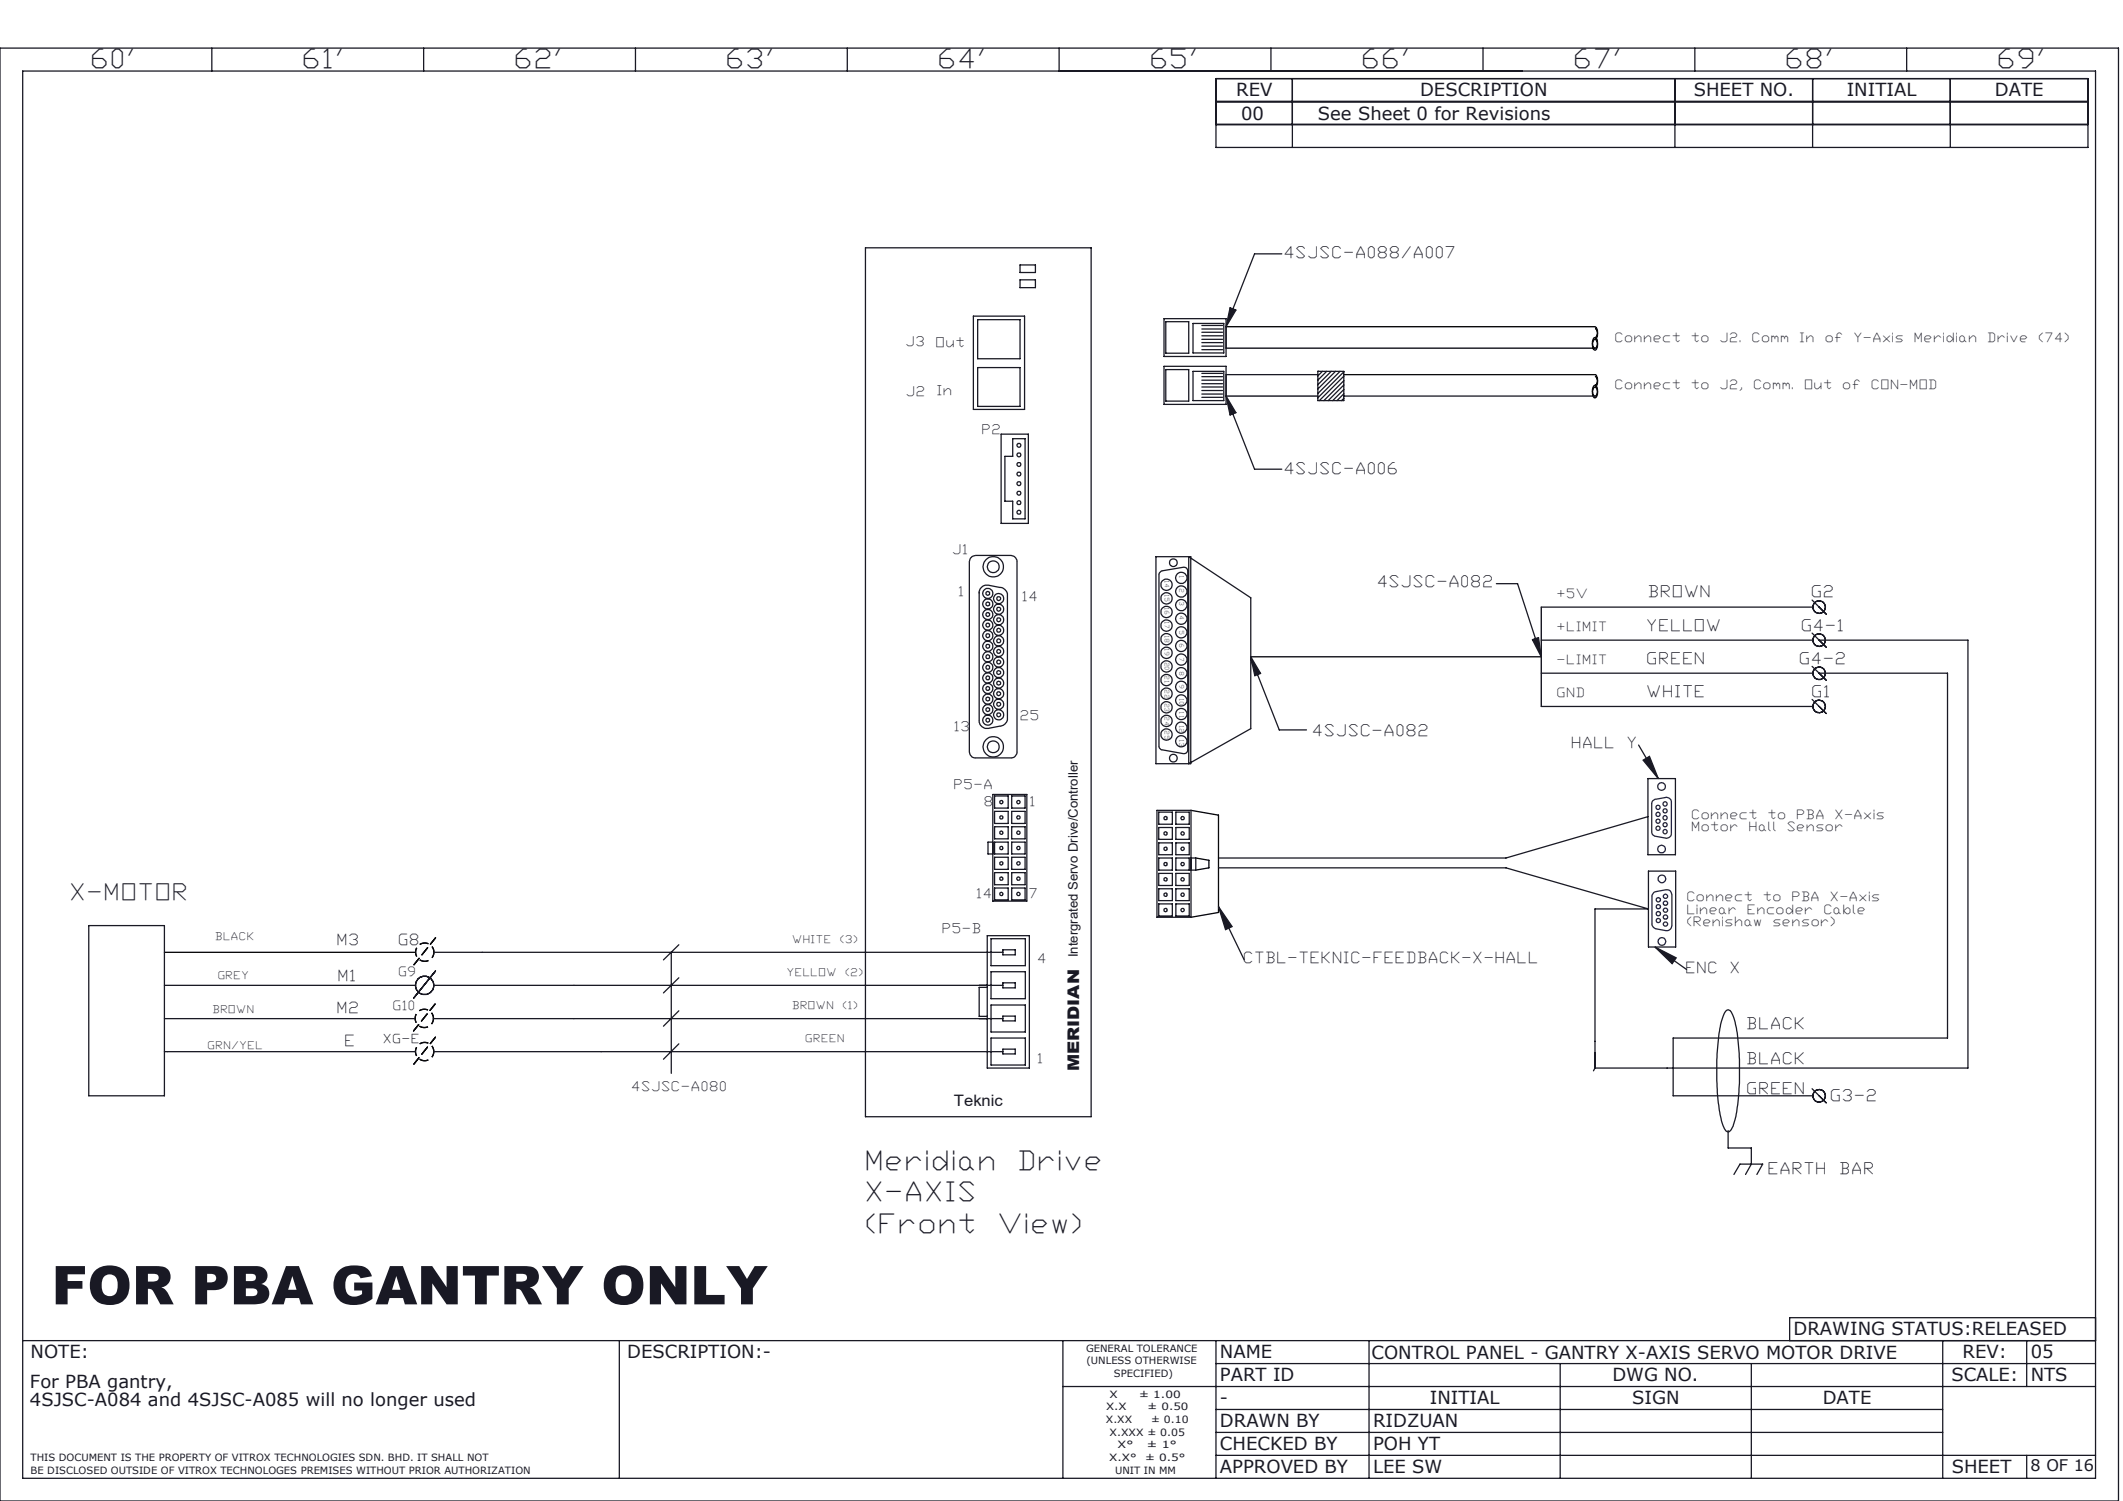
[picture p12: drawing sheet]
<svg xmlns="http://www.w3.org/2000/svg" width="297mm" height="210mm" viewBox="0 0 297 210" stroke-linecap="round" stroke-linejoin="round" font-family="sans-serif">
<g fill="none" stroke="#000" stroke-width=".18">
<path d="M171.5 52.4v3h12.9M188 52.4h35.1a.96 .96 0 0 1 .3 1.2l-.1 .2-.2 .1M222.9 47.6a.32 .32 0 0 1 .4 0 .32 .32 0 0 1 .1 .4l.1 .4a.44 .44 0 0 1-.4 .6l-.2-.2-.1-.4zM223 54.2a.27 .27 0 0 1 .2 0 .27 .27 0 0 1 .2 .2v.8a.34 .34 0 0 1-.3 .5 .34 .34 0 0 1-.3-.5v-.5zM223 47.3a.27 .27 0 0 1 .2-.1 .27 .27 0 0 1 .2 .3v.8a.34 .34 0 0 1-.3 .4 .34 .34 0 0 1-.3-.4v-.5zM223 53.9a.44 .44 0 0 1 .5 .6v.2a.47 .47 0 0 1-.5 .7l-.2-.3v-.6zM223.1 46a.98 .98 0 0 1 .1 1.4l-.1 .1M223.1 52.7a.99 .99 0 0 1 0 1.5M223.1 47.2a.99 .99 0 0 0 0-1.5h-51.6v3h51.6M175 91.9h40.6M215.6 84.9v13.9M166.6 113.4l3.9 .6v13.7l-3.9 .6"/>
<path d="M23 133.2h35.1M167.3 120l1.8 .4v1l-1.8 .3"/>
</g>
<path d="M60.7 133.2a1.28 1.28 0 0 0-1.9-1.1 1.28 1.28 0 0 0-.1 2.2 1.28 1.28 0 0 0 2-.9v-.2M60.6 142.5a1.28 1.28 0 0 0-1.8-1.2 1.28 1.28 0 0 0-.2 2.2 1.28 1.28 0 0 0 2-.9v-.1M60.7 147.1a1.28 1.28 0 0 0-1.9-1.1 1.28 1.28 0 0 0-.1 2.2 1.28 1.28 0 0 0 2-.9v-.2" fill="none" stroke="#000" stroke-width=".18" stroke-dasharray="1.3 .6" stroke-dashoffset=".4" stroke-linecap="butt"/>
<g fill="none" stroke="#191924" stroke-width=".18">
<path d="M0 6.7h296.4v203.3h-296.4zM3.2 9.9h290v196.9h-290zM29.6 6.7v3.2M59.3 6.7v3.2M88.9 6.7v3.2M118.5 6.7v3.2M148.2 6.7v3.2M170.1 11h122v9.6h-122zM170.1 14.2h122M170.1 17.4h122M177.8 6.7v3.2M180.8 11v9.6"/>
<path d="M207.5 6.7v3.2M234.3 11v9.6M237.1 6.7v3.2M253.6 11v9.6M266.7 6.7v3.2M272.8 11v9.6M121.1 34.7h31.5v121.5h-31.5zM142.7 37.1h2.2v1h-2.2zM142.7 39.1h2.2v1.1h-2.2zM179.3 35.5h-3.8l-3 7.7M136.2 44.2h7.1v13.1h-7.1zM136.8 44.7h5.9v5.5h-5.9z"/>
<path d="M136.8 51.4h5.9v5.5h-5.9zM162.8 44.6h8.7v5.3h-8.7zM162.8 51.3h8.7v5.3h-8.7zM163.1 45h3.2v4.4h-3.2zM163.1 51.7h3.2v4.4h-3.2zM166.9 45.3h4.3v4.1h-4.3zM166.9 52h4.3v4h-4.3zM168.1 47.9h2.9M168.1 48.4h2.9M168.1 48.9h2.9M168.1 46.5h2.9M168.1 45.5h2.9"/>
<path d="M168.1 46h2.9M168.1 47h2.9M168.1 47.5h2.9M168.1 54.6h2.9M168.1 55.1h2.9M168.1 55.6h2.9M168.1 53.2h2.9M168.1 52.2h2.9M168.1 52.7h2.9M168.1 53.7h2.9M168.1 54.1h2.9M171.5 55.4l1.4 2.3-.8 .4z"/>
<path d="M171.5 52.4h12.9M172.1 43.1l.8 .3-1.4 2.3zM172.5 57.9l3 7.7h3.8M184.4 52h.1M184.4 52h3.6v4h-3.6zM185 52l-.6 .6M185.6 52l-1.2 1.2M186.2 52l-1.8 1.8M186.8 52l-2.4 2.4M187.5 52l-3.1 3.1M188 55.4h35.1M188 52l-3.6 3.7"/>
<path d="M188 52.6l-3.4 3.4M188 53.3l-2.8 2.7M188 53.9l-2.2 2.1M188 54.5l-1.6 1.5M188 55.1l-1 .9M188 55.7l-.3 .3M135.8 78.1l.3-.3 .4-.1h4.9a.91 .91 0 0 1 .9 .9v26.6a.84 .84 0 0 1-.9 .8h-4.9a.91 .91 0 0 1-.9-.8v-26.6zM140.1 60.7h3.8v12.5h-3.8zM141.7 61.4h1.7v11.2h-1.7v-2.5h-1.1v-6.3h1.1zM161.7 77.9h4.9v28.9h-4.9zM166.3 77.9l8.7 5.7v18.3l-8.7 4.9zM137 82.9v17.8a1.1 1.1 0 0 0 1.4 1.2l1.5-.3a1.19 1.19 0 0 0 1-.9v-17.7a1.15 1.15 0 0 0-1-.8l-1.5-.3a1.1 1.1 0 0 0-1.4 1.1"/>
<path d="M162.3 80l.3-.1 2.9-.5a.53 .53 0 0 1 .7 .5v25a.51 .51 0 0 1-.7 .5l-2.9-.5a.55 .55 0 0 1-.5-.5v-24.1zM175 91.9l1.4 2.3-.9 .3zM175.9 94.4l3.1 7.7h3.8M209.3 81.7h3l2.5 7.7M214.4 89.5l.8-.3 .4 2.7zM215.6 89.6h38M215.6 94.2h38M215.6 84.9h38M215.6 98.8h38M253.5 84l2 1.9M253.5 88.6l2 1.9M253.5 93.2l1 1"/>
<path d="M253.5 97.9l2 1.9M254.5 94.2h18v51h-38.4v8.1h19.5M254.5 89.6h20.8v59.8h-52.2M254.5 94.2l1 1M138.9 117.8h-.7v1.7h.7M138.9 111.2h4.8v14.9h-4.8zM139.1 117.8h1.9v1.7h-1.9zM139.1 111.4h1.9v1.7h-1.9zM139.1 119.9h1.9v1.7h-1.9zM139.1 115.7h1.9v1.7h-1.9zM139.1 113.5h1.9v1.7h-1.9zM141.5 117.8h1.9v1.7h-1.9z"/>
<path d="M141.5 111.4h1.9v1.7h-1.9zM141.5 113.5h1.9v1.7h-1.9zM141.5 115.7h1.9v1.7h-1.9zM141.5 119.9h1.9v1.7h-1.9zM161.9 113.4h4.7v14.9h-4.7zM162.1 113.6h1.9v1.7h-1.9zM162.1 117.9h1.9v1.7h-1.9zM162.1 115.8h1.9v1.6h-1.9zM164.5 113.6h1.9v1.7h-1.9zM164.5 115.8h1.9v1.6h-1.9zM164.5 117.9h1.9v1.7h-1.9zM230.5 114.3l-19.8 5.7h-40.2"/>
<path d="M230.5 108.9h3.9v10.7h-3.9zM12.4 129.5h10.6v23.8h-10.6zM23 137.9h35.1M60.7 137.9h79.6M60.7 133.2h79.6M60.9 135.8l-3 3.8M93.9 133.2v17M95 132.2l-2.2 2.1M95 136.8l-2.2 2.1M138.1 130.9h5.9v18.5h-5.9zM138.1 138.1h-1.1v4.1h1.1M138.6 131.3h4.8v3.8h-4.8z"/>
<path d="M138.6 136h4.8v3.7h-4.8zM139.1 124.2h1.9v1.7h-1.9zM139.1 122.1h1.9v1.7h-1.9zM140.3 132.9h1.7v.7h-1.7zM140.3 137.5h1.7v.7h-1.7zM141.5 122.1h1.9v1.7h-1.9zM141.5 124.2h1.9v1.7h-1.9zM162.1 120h1.9v1.7h-1.9zM162.1 126.5h1.9v1.7h-1.9zM162.1 124.3h1.9v1.7h-1.9zM162.1 122.2h1.9v1.7h-1.9zM164.5 120h1.9v1.7h-1.9z"/>
<path d="M164.5 122.2h1.9v1.7h-1.9zM164.5 124.3h1.9v1.7h-1.9zM164.5 126.5h1.9v1.7h-1.9zM166.6 120h.7v1.7h-.7M170.5 121.4h40.2l19.9 5.8h-7.5v22.2M230.6 121.9h3.8v10.6h-3.8zM23 147.1h35.1M23 142.5h35.1M60.6 142.5h79.7M60.7 147.1h79.6M95 141.4l-2.2 2.2M95 146l-2.2 2.2"/>
<path d="M138.6 140.6h4.8v3.8h-4.8zM138.6 145.2h4.8v3.8h-4.8zM140.3 142.2h1.7v.6h-1.7zM140.3 146.8h1.7v.7h-1.7zM223.1 149.4l-.2 .4M241.4 141.5a.52 .52 0 0 1 .6-.2 .52 .52 0 0 1 .3 .5 21.5 21.5 0 0 1 1 8.1 22.2 22.2 0 0 1-.9 7.8 .63 .63 0 0 1-.9 .6 5.9 5.9 0 0 1-1-3.3 35.2 35.2 0 0 1 .4-12.4zM241.8 158.2v2.4h3.2v2.3l-.8 1.4M253.5 152.3l2 2M242.6 164.3l.8-1.4h3.2l-.8 1.4M3.2 187.6h290M86.6 187.6v19.2M148.7 194h144.5"/>
<path d="M148.7 187.6v19.2M170.1 197.2h101.7M170.1 190.8h123.1M170.1 187.6v19.2M191.5 187.6v19.2M218.3 190.8v16M245 190.8v16M271.8 187.6v19.2M283.5 187.6v6.4M293.2 184.4h-42.8v3.2M170.1 203.6h123.1M170.1 200.4h101.7"/>
<path d="M283.5 203.6v3.2"/>
<circle cx="138.9" cy="79.3" r=".83"/>
<circle cx="138.9" cy="79.3" r="1.42"/>
<circle cx="142.5" cy="67.6" r=".27"/>
<circle cx="142.5" cy="66.3" r=".27"/>
<circle cx="142.5" cy="62.3" r=".27"/>
<circle cx="142.5" cy="70.3" r=".27"/>
<circle cx="142.5" cy="65" r=".27"/>
<circle cx="142.5" cy="71.7" r=".27"/>
<circle cx="142.5" cy="69" r=".27"/>
<circle cx="142.5" cy="63.6" r=".27"/>
<circle cx="164.2" cy="78.7" r=".52"/>
<circle cx="138.2" cy="94.9" r=".71"/>
<circle cx="138.2" cy="93.4" r=".71"/>
<circle cx="138.2" cy="87.4" r=".71"/>
<circle cx="138.2" cy="88.9" r=".71"/>
<circle cx="138.2" cy="91.9" r=".71"/>
<circle cx="138.2" cy="83" r=".71"/>
<circle cx="138.2" cy="96.3" r=".71"/>
<circle cx="138.2" cy="97.8" r=".71"/>
<circle cx="138.2" cy="90.4" r=".71"/>
<circle cx="138.2" cy="84.5" r=".71"/>
<circle cx="138.2" cy="99.3" r=".71"/>
<circle cx="138.2" cy="87.5" r=".28"/>
<circle cx="138.2" cy="91.9" r=".28"/>
<circle cx="138.2" cy="90.4" r=".28"/>
<circle cx="138.2" cy="93.4" r=".28"/>
<circle cx="138.2" cy="86" r=".28"/>
<circle cx="138.2" cy="88.9" r=".28"/>
<circle cx="138.2" cy="86" r=".7"/>
<circle cx="138.2" cy="83" r=".27"/>
<circle cx="138.2" cy="97.8" r=".27"/>
<circle cx="138.2" cy="94.8" r=".27"/>
<circle cx="138.2" cy="96.3" r=".27"/>
<circle cx="138.2" cy="99.3" r=".27"/>
<circle cx="138.2" cy="84.5" r=".27"/>
<circle cx="139.7" cy="86.7" r=".71"/>
<circle cx="139.7" cy="91.1" r=".71"/>
<circle cx="139.7" cy="88.2" r=".71"/>
<circle cx="139.7" cy="85.2" r=".71"/>
<circle cx="139.7" cy="83.7" r=".71"/>
<circle cx="139.7" cy="89.7" r=".71"/>
<circle cx="139.7" cy="94.1" r=".71"/>
<circle cx="139.7" cy="98.5" r=".71"/>
<circle cx="139.7" cy="97" r=".71"/>
<circle cx="139.7" cy="92.6" r=".71"/>
<circle cx="139.7" cy="88.2" r=".28"/>
<circle cx="139.7" cy="83.7" r=".28"/>
<circle cx="139.7" cy="86.7" r=".28"/>
<circle cx="139.7" cy="98.5" r=".28"/>
<circle cx="139.7" cy="97" r=".28"/>
<circle cx="139.7" cy="89.7" r=".28"/>
<circle cx="139.7" cy="85.2" r=".28"/>
<circle cx="139.7" cy="95.6" r=".7"/>
<circle cx="139.7" cy="92.6" r=".27"/>
<circle cx="139.7" cy="94.1" r=".27"/>
<circle cx="139.7" cy="91.1" r=".27"/>
<circle cx="139.7" cy="95.6" r=".27"/>
<circle cx="163.2" cy="93.2" r=".79"/>
<circle cx="163.2" cy="99" r=".79"/>
<circle cx="163.2" cy="97.1" r=".79"/>
<circle cx="163.2" cy="85.6" r=".79"/>
<circle cx="163.2" cy="81.8" r=".79"/>
<circle cx="163.2" cy="83.7" r=".79"/>
<circle cx="163.2" cy="91.3" r=".79"/>
<circle cx="163.2" cy="89.4" r=".79"/>
<circle cx="163.2" cy="87.5" r=".79"/>
<circle cx="163.2" cy="95.2" r=".79"/>
<circle cx="165.3" cy="84.7" r=".79"/>
<circle cx="165.3" cy="80.8" r=".79"/>
<circle cx="165.3" cy="86.6" r=".79"/>
<circle cx="165.3" cy="88.5" r=".79"/>
<circle cx="165.3" cy="82.8" r=".79"/>
<circle cx="165.3" cy="92.3" r=".79"/>
<circle cx="165.3" cy="99.9" r=".79"/>
<circle cx="165.3" cy="94.2" r=".79"/>
<circle cx="165.3" cy="98" r=".79"/>
<circle cx="165.3" cy="90.4" r=".79"/>
<circle cx="165.3" cy="96.1" r=".79"/>
<circle cx="254.5" cy="98.8" r=".89"/>
<circle cx="254.5" cy="84.9" r=".89"/>
<circle cx="254.5" cy="89.6" r=".89"/>
<circle cx="254.5" cy="94.2" r=".88"/>
<circle cx="138.2" cy="100.7" r=".28"/>
<circle cx="138.2" cy="100.8" r=".7"/>
<circle cx="138.9" cy="104.5" r=".83"/>
<circle cx="138.9" cy="104.5" r="1.42"/>
<circle cx="139.7" cy="100" r=".71"/>
<circle cx="139.7" cy="100" r=".28"/>
<circle cx="140.1" cy="114.4" r=".24"/>
<circle cx="140.1" cy="112.2" r=".23"/>
<circle cx="140.1" cy="116.5" r=".23"/>
<circle cx="140.1" cy="118.6" r=".23"/>
<circle cx="142.5" cy="114.4" r=".24"/>
<circle cx="142.5" cy="112.2" r=".23"/>
<circle cx="142.5" cy="116.5" r=".23"/>
<circle cx="142.5" cy="118.6" r=".23"/>
<circle cx="163.1" cy="114.5" r=".24"/>
<circle cx="163.1" cy="118.8" r=".23"/>
<circle cx="163.1" cy="116.6" r=".23"/>
<circle cx="163.2" cy="102.8" r=".79"/>
<circle cx="163.2" cy="100.9" r=".79"/>
<circle cx="164.1" cy="106.1" r=".54"/>
<circle cx="165.3" cy="101.8" r=".79"/>
<circle cx="165.3" cy="103.7" r=".79"/>
<circle cx="165.4" cy="114.5" r=".24"/>
<circle cx="165.4" cy="118.8" r=".23"/>
<circle cx="165.4" cy="116.6" r=".23"/>
<circle cx="59.4" cy="137.9" r="1.29"/>
<circle cx="140.1" cy="122.9" r=".24"/>
<circle cx="140.1" cy="120.8" r=".23"/>
<circle cx="140.1" cy="125.1" r=".23"/>
<circle cx="142.5" cy="122.9" r=".24"/>
<circle cx="142.5" cy="120.8" r=".23"/>
<circle cx="142.5" cy="125.1" r=".23"/>
<circle cx="163.1" cy="120.9" r=".24"/>
<circle cx="163.1" cy="127.3" r=".23"/>
<circle cx="163.1" cy="123" r=".23"/>
<circle cx="163.1" cy="125.2" r=".23"/>
<circle cx="165.4" cy="120.9" r=".24"/>
<circle cx="165.4" cy="127.3" r=".23"/>
<circle cx="165.4" cy="123" r=".23"/>
<circle cx="165.4" cy="125.2" r=".23"/>
<circle cx="254.5" cy="153.3" r=".88"/>
</g>
<g fill="none" stroke="#212142" stroke-width=".18">
<path d="M231.2 112l.3-.2 1.5-.2a.68 .68 0 0 1 .8 .6v4.4a.68 .68 0 0 1-.8 .7l-1.4-.3a.61 .61 0 0 1-.5-.7v-3.9zM231.4 124.9l1.6-.4a.69 .69 0 0 1 .9 .7v4.3a.73 .73 0 0 1-.9 .7l-1.3-.2a.74 .74 0 0 1-.6-.8v-3.9z"/>
<circle cx="232" cy="113" r=".3"/>
<circle cx="232" cy="114.9" r=".3"/>
<circle cx="232" cy="115.9" r=".28"/>
<circle cx="232" cy="113.9" r=".28"/>
<circle cx="232.4" cy="118.8" r=".54"/>
<circle cx="232.4" cy="110" r=".54"/>
<circle cx="232.9" cy="115.4" r=".28"/>
<circle cx="232.9" cy="113.4" r=".28"/>
<circle cx="232.9" cy="116.4" r=".3"/>
<circle cx="232.9" cy="112.5" r=".3"/>
<circle cx="232.9" cy="114.4" r=".3"/>
<circle cx="232" cy="126.8" r=".29"/>
<circle cx="232" cy="127.8" r=".31"/>
<circle cx="232" cy="128.8" r=".29"/>
<circle cx="232" cy="125.9" r=".31"/>
<circle cx="232.5" cy="123" r=".53"/>
<circle cx="232.5" cy="131.7" r=".52"/>
<circle cx="233" cy="126.4" r=".31"/>
<circle cx="233" cy="129.3" r=".29"/>
<circle cx="233" cy="127.3" r=".29"/>
<circle cx="233" cy="125.4" r=".29"/>
<circle cx="233" cy="128.3" r=".31"/>
</g>
<path d="M57.9 135l3-3.8M57.9 144.2l3-3.7M57.9 148.9l3-3.8" fill="none" stroke="#000" stroke-width=".18" stroke-dasharray="1.3 .6" stroke-dashoffset=".1"/>
<path d="M175 91.9l1.4 2.3-.9 .3zM214.4 89.5l.8-.3 .4 2.7zM171.5 55.4l1.4 2.3-.8 .4zM172.1 43.1l.8 .3-1.4 2.3z" fill-rule="evenodd" fill="#191924"/>
<path d="M229.2 104.2l2.8 4.7M229.9 106.4l.9-.6 1.2 3.1zM170.5 126.9l1.9 2.7-.9 .5zM170.5 126.9l3.6 7.4M231.5 132.5l3 1.5-.6 .8zM231.5 132.5l4.4 3.1" fill="none" stroke="#191924" stroke-width=".18"/>
<path d="M170.5 126.9l1.9 2.7-.9 .5zM231.5 132.5l3 1.5-.6 .8zM229.9 106.4l.9-.6 1.2 3.1z" fill="#191924"/>
<text font-size="7.5" fill="#191924" x="7.2" y="182.5">FOR PBA GANTRY ONLY</text>
<g font-size="3.7" fill="#191924">
<text x="121.3" y="163.6">Meridian</text>
<text x="142.7" y="163.6">Drive</text>
<text x="121.3" y="168.1">X-AXIS</text>
<text x="121.3" y="172.5">(Front</text>
<text x="139.9" y="172.5">View)</text>
</g>
<g font-size="3.6" fill="#191924">
<text x="13" y="9.6">60'</text>
<text x="42.6" y="9.6">61'</text>
<text x="72.3" y="9.6">62'</text>
<text x="101.9" y="9.6">63'</text>
<text x="131.5" y="9.6">64'</text>
<text x="161.2" y="9.6">65'</text>
<text x="190.8" y="9.6">66'</text>
<text x="220.4" y="9.6">67'</text>
<text x="250.1" y="9.6">68'</text>
<text x="279.7" y="9.6">69'</text>
</g>
<text font-size="3.1" fill="#191924" x="10.1" y="125.9">X-MOTOR</text>
<g font-size="2.5" fill="#191924">
<text x="172.9" y="13.4">REV</text>
<text x="173.6" y="16.8">00</text>
<text x="184.4" y="16.8">See Sheet 0 for Revisions</text>
<text x="198.7" y="13.4">DESCRIPTION</text>
<text x="236.9" y="13.4">SHEET NO.</text>
<text x="258.3" y="13.4">INITIAL</text>
<text x="279.1" y="13.4">DATE</text>
<text x="4.3" y="190">NOTE:</text>
<text x="87.7" y="190">DESCRIPTION:-</text>
<text x="170.7" y="190">NAME</text>
<text x="191.9" y="190.1">CONTROL PANEL - GANTRY X-AXIS SERVO MOTOR DRIVE</text>
<text x="250.9" y="186.8">DRAWING STATUS:RELEASED</text>
<text x="274.6" y="190">REV:</text>
<text x="284.1" y="190">05</text>
<text x="4.2" y="194.2">For PBA gantry,</text>
<text x="4.2" y="196.7">4SJSC-A084 and 4SJSC-A085 will no longer used</text>
<text x="170.7" y="193.2">PART ID</text>
<text x="170.7" y="196.4">-</text>
<text x="200" y="196.4">INITIAL</text>
<text x="225.6" y="193.2">DWG NO.</text>
<text x="228.3" y="196.4">SIGN</text>
<text x="255" y="196.4">DATE</text>
<text x="273" y="193.2">SCALE:</text>
<text x="284.1" y="193.2">NTS</text>
<text x="170.7" y="199.6">DRAWN BY</text>
<text x="170.7" y="202.8">CHECKED BY</text>
<text x="192.1" y="202.9">POH YT</text>
<text x="192.1" y="199.7">RIDZUAN</text>
<text x="170.7" y="206">APPROVED BY</text>
<text x="192.1" y="206.1">LEE SW</text>
<text x="273" y="206">SHEET</text>
</g>
<g font-size="2.2" fill="#191924">
<text x="179.8" y="36.1">4SJSC-A088/A007</text>
<text x="179.8" y="66.3">4SJSC-A006</text>
<text x="192.8" y="82.2">4SJSC-A082</text>
<text x="230.8" y="83.6">BROWN</text>
<text x="253.6" y="83.6">G2</text>
<text x="230.5" y="88.2">YELLOW</text>
<text x="252.2" y="88.2">G4-1</text>
<text x="230.5" y="92.9">GREEN</text>
<text x="251.9" y="92.9">G4-2</text>
<text x="230.5" y="97.5">WHITE</text>
<text x="253.6" y="97.5">G1</text>
<text x="183.8" y="103">4SJSC-A082</text>
<text x="151" y="149.9" transform="rotate(-90 151 149.9)">MERIDIAN</text>
<text x="244.5" y="148.8">BLACK</text>
<text x="244.5" y="144">BLACK</text>
<text x="133.5" y="154.8">Teknic</text>
<text x="244.5" y="153">GREEN</text>
<text x="256.2" y="154">G3-2</text>
<text x="247.5" y="164.3">EARTH</text>
<text x="257.5" y="164.3">BAR</text>
<text x="284.1" y="205.8">8 OF 16</text>
</g>
<g font-size="2.1" fill="#191924">
<text x="220" y="104.6">HALL</text>
<text x="227.8" y="104.6">Y</text>
<text x="47.3" y="132.2">M3</text>
<text x="47.5" y="137.2">M1</text>
<text x="55.9" y="132.2">G8</text>
<text x="174.1" y="134.8">CTBL-TEKNIC-FEEDBACK-X-HALL</text>
<text x="236" y="136.1">ENC</text>
<text x="242.2" y="136.1">X</text>
<text x="47.3" y="141.7">M2</text>
<text x="48.4" y="146.4">E</text>
</g>
<g font-size="1.8" fill="#191924">
<text x="226" y="47.8">Connect</text>
<text x="236.7" y="47.8">to</text>
<text x="240.7" y="47.8">J2.</text>
<text x="245.2" y="47.8">Comm</text>
<text x="251.9" y="47.8">In</text>
<text x="255.5" y="47.8">of</text>
<text x="259.5" y="47.8">Y-Axis</text>
<text x="267.9" y="47.8">Meridian</text>
<text x="278.2" y="47.8">Drive</text>
<text x="285.3" y="47.8">(74)</text>
<text x="126.9" y="48.3">J3</text>
<text x="131.1" y="48.6">Out</text>
<text x="126.9" y="55.4">J2</text>
<text x="131.2" y="55.2">In</text>
<text x="226" y="54.5">Connect</text>
<text x="236.7" y="54.5">to</text>
<text x="240.7" y="54.5">J2,</text>
<text x="245.4" y="54.5">Comm.</text>
<text x="252.6" y="54.5">Out</text>
<text x="257.9" y="54.5">of</text>
<text x="261.9" y="54.5">CON-MOD</text>
<text x="137.5" y="60.7">P2</text>
<text x="133.4" y="77.5">J1</text>
<text x="134.2" y="83.3">1</text>
<text x="218" y="83.6">+5V</text>
<text x="143.2" y="84.1">14</text>
<text x="218" y="88.2">+LIMIT</text>
<text x="218" y="92.9">-LIMIT</text>
<text x="142.8" y="100.7">25</text>
<text x="218" y="97.5">GND</text>
<text x="133.6" y="102.2">13</text>
<text x="133.6" y="110.3">P5-A</text>
<text x="137.8" y="112.8">8</text>
<text x="144.2" y="112.8">1</text>
<text x="236.8" y="114.6">Connect</text>
<text x="236.8" y="116.3">Motor</text>
<text x="244.8" y="116.3">Hall</text>
<text x="247.5" y="114.6">to</text>
<text x="250.1" y="116.3">Sensor</text>
<text x="251.5" y="114.6">PBA</text>
<text x="256.8" y="114.6">X-Axis</text>
<text x="136.8" y="125.6">14</text>
<text x="144.1" y="125.6">7</text>
<text x="132" y="130.6">P5-B</text>
<text x="236.1" y="126.1">Connect</text>
<text x="236.1" y="127.8">Linear</text>
<text x="236.1" y="129.6">(Renishaw</text>
<text x="244.6" y="127.8">Encoder</text>
<text x="246.8" y="126.1">to</text>
<text x="248.1" y="129.6">sensor)</text>
<text x="250.8" y="126.1">PBA</text>
<text x="255.3" y="127.8">Cable</text>
<text x="256.2" y="126.1">X-Axis</text>
<text x="55.9" y="136.6">G9</text>
<text x="145.3" y="134.8">4</text>
<text x="150.8" y="133.9" transform="rotate(-90 150.8 133.9)">Intergrated Servo Drive/Controller</text>
<text x="55.1" y="141.3">G10</text>
<text x="145.3" y="148.7">1</text>
<text x="88.5" y="152.7">4SJSC-A080</text>
</g>
<text font-size="1.7" x="53.7" y="146">XG-E</text>
<g font-size="1.5" fill="#191924">
<text x="30.2" y="131.5">BLACK</text>
<text x="110.9" y="131.9">WHITE</text>
<text x="117.6" y="131.9">(3)</text>
<text x="30.6" y="137">GREY</text>
<text x="110.2" y="136.5">YELLOW</text>
<text x="118.4" y="136.5">(2)</text>
<text x="29.9" y="141.7">BROWN</text>
<text x="110.9" y="141.2">BROWN</text>
<text x="118" y="141.2">(1)</text>
<text x="29.2" y="146.8">GRN/YEL</text>
<text x="112.8" y="145.8">GREEN</text>
</g>
<g font-size="1.4" fill="#191924">
<text x="151.9" y="189.1">GENERAL TOLERANCE</text>
<text x="152" y="190.9">(UNLESS OTHERWISE</text>
<text x="154.7" y="197.3">X.X</text>
<text x="155.2" y="195.5">X</text>
<text x="155.8" y="192.7">SPECIFIED)</text>
<text x="159.4" y="195.5">± 1.00</text>
<text x="160.5" y="197.3">± 0.50</text>
<text x="154.7" y="199.1">X.XX</text>
<text x="155.2" y="200.9">X.XXX ± 0.05</text>
<text x="156.4" y="202.6">X°</text>
<text x="160.4" y="202.6">± 1°</text>
<text x="161.1" y="199.1">± 0.10</text>
<text x="4.3" y="204.4">THIS DOCUMENT IS THE PROPERTY OF VITROX TECHNOLOGIES SDN. BHD. IT SHALL NOT</text>
<text x="4.3" y="206.2">BE DISCLOSED OUTSIDE OF VITROX TECHNOLOGES PREMISES WITHOUT PRIOR AUTHORIZATION</text>
<text x="155.2" y="204.4">X.X°</text>
<text x="156" y="206.2">UNIT IN MM</text>
<text x="160.2" y="204.4">± 0.5°</text>
</g>
<g font-size=".8" fill="#191924">
<text x="163" y="81.3" transform="rotate(90 163 81.3)">14</text>
<text x="163" y="83.2" transform="rotate(90 163 83.2)">15</text>
<text x="165" y="80.5" transform="rotate(90 165 80.5)">1</text>
<text x="165" y="82.3" transform="rotate(90 165 82.3)">2</text>
<text x="163" y="85.1" transform="rotate(90 163 85.1)">16</text>
<text x="163" y="87" transform="rotate(90 163 87)">17</text>
<text x="163" y="88.9" transform="rotate(90 163 88.9)">18</text>
<text x="165" y="84.2" transform="rotate(90 165 84.2)">3</text>
<text x="165" y="86.1" transform="rotate(90 165 86.1)">4</text>
<text x="165" y="88.3" transform="rotate(90 165 88.3)">5</text>
<text x="163" y="90.8" transform="rotate(90 163 90.8)">19</text>
<text x="163" y="92.7" transform="rotate(90 163 92.7)">20</text>
<text x="163" y="94.6" transform="rotate(90 163 94.6)">21</text>
<text x="165" y="90.2" transform="rotate(90 165 90.2)">6</text>
<text x="165" y="92.1" transform="rotate(90 165 92.1)">7</text>
<text x="165" y="94" transform="rotate(90 165 94)">8</text>
<text x="165" y="95.9" transform="rotate(90 165 95.9)">9</text>
<text x="163" y="96.5" transform="rotate(90 163 96.5)">22</text>
<text x="163" y="98.5" transform="rotate(90 163 98.5)">23</text>
<text x="163" y="100.4" transform="rotate(90 163 100.4)">24</text>
<text x="165" y="97.8" transform="rotate(90 165 97.8)">10</text>
<text x="165" y="99.7" transform="rotate(90 165 99.7)">11</text>
<text x="165" y="101.6" transform="rotate(90 165 101.6)">12</text>
<text x="163" y="102.3" transform="rotate(90 163 102.3)">25</text>
<text x="165" y="103.5" transform="rotate(90 165 103.5)">13</text>
</g>
</svg>
